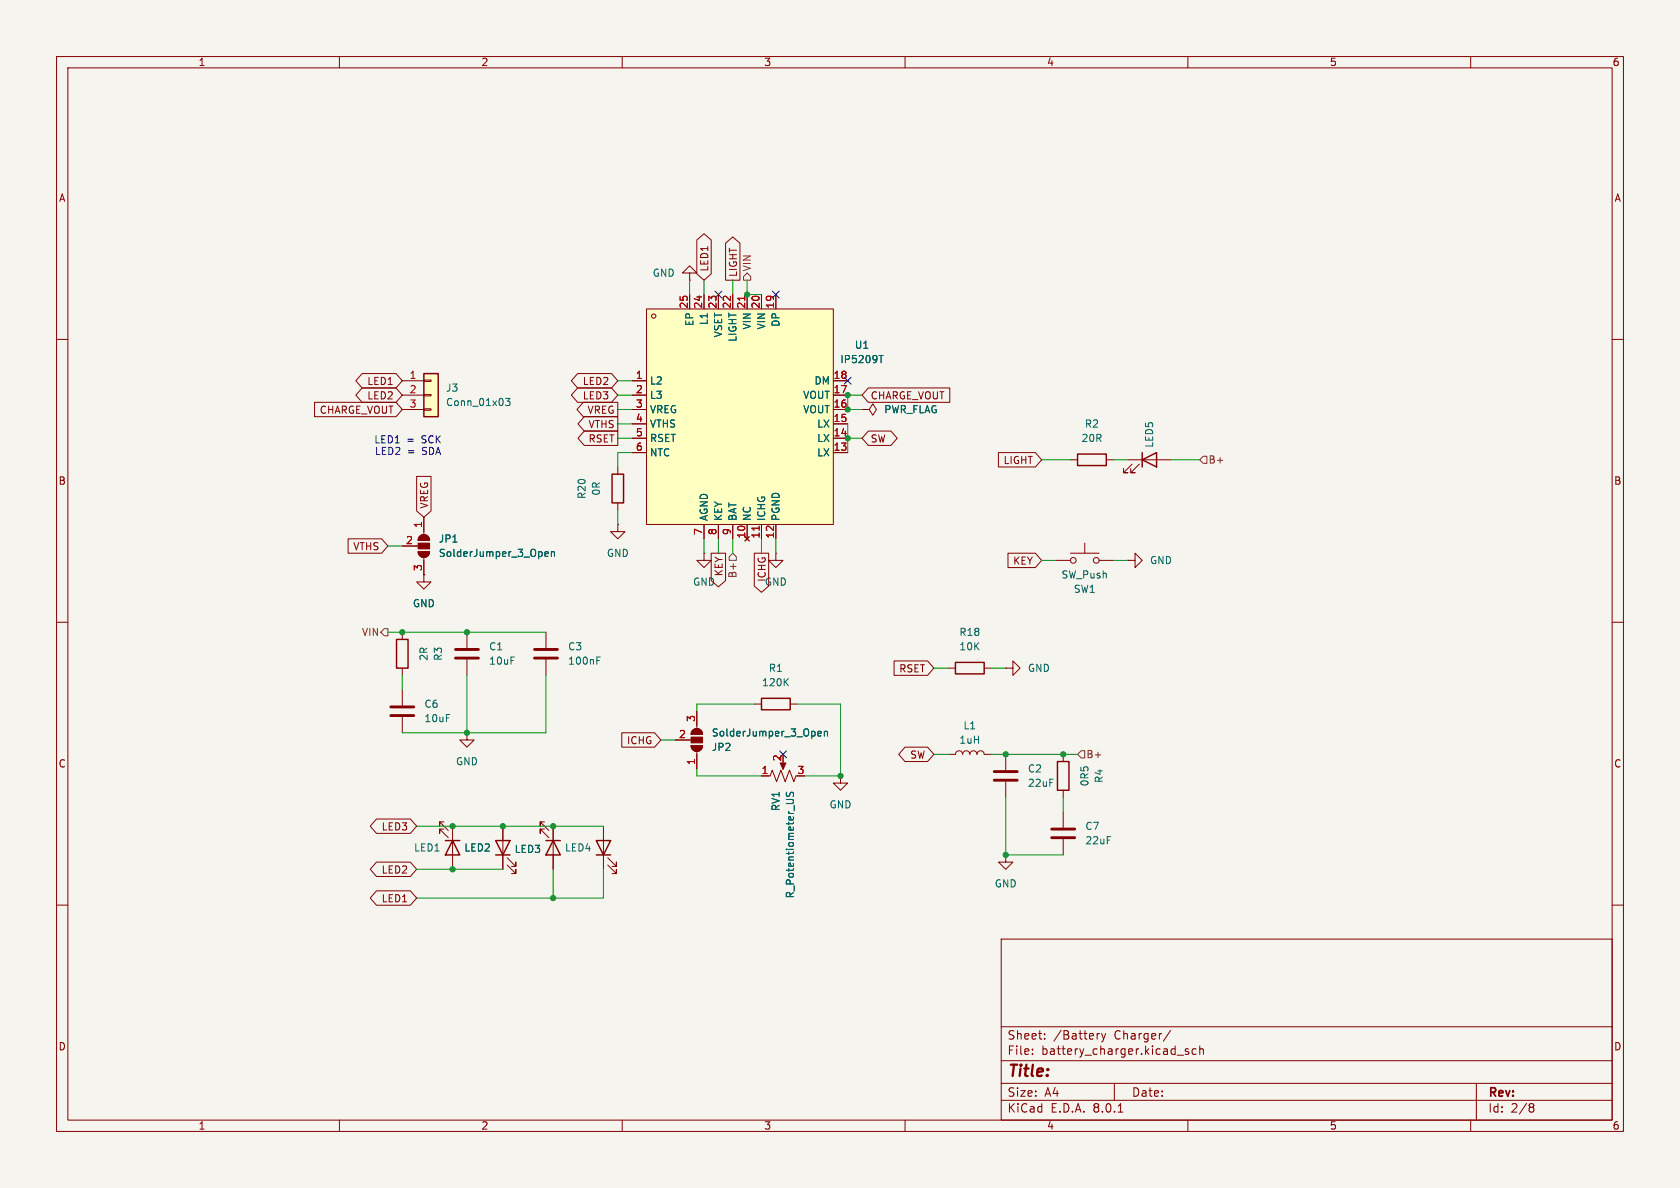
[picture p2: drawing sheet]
<svg xmlns="http://www.w3.org/2000/svg" width="297mm" height="210mm" viewBox="0 0 297 210" stroke-linecap="round" stroke-linejoin="round" font-family="sans-serif">
<path d="M0 0h297v210h-297z" fill="#f5f4ef" stroke="#f5f4ef" stroke-width=".18"/>
<g fill="none" stroke="#840000" stroke-width=".18">
<path d="M10 10h277v190h-277zM12 12h273v186h-273zM60 10v2M110 10v2M160 10v2M210 10v2M260 10v2M10 60h2M121.9 48.3h1.3l-1.3-1.3-1.3 1.3h1.3v1.2M121.9 49.5h.1M285 60h2M109.2 92.7v1.3h1.3l-1.3 1.3-1.3-1.3h1.3"/>
<path d="M109.2 92.7h.1M10 110h2M285 110h2M10 160h2M285 160h2M177 166h108v32h-108zM60 198v2M110 198v2M160 198v2M177 194.5h108M177 191.5h108M177 187.5h108"/>
<path d="M177 181.5h108M182.5 186.3v.1M182.5 185.5v.1M184.7 183.6v.1M184.7 182.8v.1M194.4 182.7l-.3 .1M194.7 182.7l.4 1M195.1 183.7l-.1 .4-.3 .1M195.5 182.7l-.4 1M197 191.5v3M197.7 196.6h.8M207 182.1l-1.3 2"/>
<path d="M208.1 186.5h1.1M210 198v2M210.1 185.5l-.4-.1-.2 .2 .1 .2 .5 .2v.3h-.6M211.5 185.5l-.5-.1-.3 .3v.4l.2 .2h.6M212.1 185.5l.2-.1 .4 .1v.9M212.1 184.9v1.5M260 198v2M261 191.5v6.5M270.6 195.1h.3l.3 .3-.3 .3M270.6 195.7h.3M270.9 195.7l.2 .2 .1 .4-.3 .3h-.3"/>
</g>
<path d="M114.3 54.6h33v38.1h-33z" fill="#ffffc2"/>
<g fill="none" stroke="#840000" stroke-width=".18">
<path d="M114.3 54.6h33v38.1h-33zM121.9 52.1v2.5M124.5 52.1v2.5M127 52.1v2.5M129.5 52.1v2.5M132.1 52.1v2.5M134.6 52.1v2.5M137.2 52.1v2.5M111.8 67.3h2.5M111.8 77.5h2.5M111.8 74.9h2.5M111.8 72.4h2.5"/>
<path d="M111.8 69.9h2.5M147.3 67.3h2.6M147.3 77.5h2.6M147.3 74.9h2.6M147.3 72.4h2.6M147.3 69.9h2.6M109.2 82.6v1.2M109.2 88.9v1.3M111.8 80h2.5M124.5 92.7v2.6M127 92.7v2.6M129.5 92.7v2.6"/>
<path d="M132.1 92.7v2.6M134.6 92.7v2.6M137.2 92.7v2.6M147.3 80h2.6M71.1 111.8v1.2M71.1 118.1v1.3M71.1 121.9v2.8M71.1 126.7v2.8M82.5 129.5v1.3h1.3l-1.3 1.3-1.2-1.3h1.2M82.5 129.5h.1M78.5 145.3h-.8v.8v-.8l1.5 1.5M78.5 146.6h-.8v.7v-.7l1.5 1.5"/>
<path d="M80 146.1v7.6M88.9 146.1v7.6M89.7 152.9l1.5 1.5v-.7v.7h-.8M89.7 151.6l1.5 1.6v-.8v.8h-.8M96.3 145.3h-.8v.8v-.8l1.5 1.5M96.3 146.6h-.8v.7v-.7l1.5 1.5M97.8 146.1v7.6"/>
<circle cx="115.6" cy="55.9" r=".38"/>
</g>
<path d="M131.7 52.4v.7M134.2 93v.7" fill="none" stroke="#a90000" stroke-width=".18"/>
<path d="M155.4 62.8h.7M155.8 62.8v1.3" fill="none" stroke="#006464" stroke-width=".18"/>
<path d="M108.2 83.8h2v5.1h-2zM70.1 113h2v5.1h-2zM78.7 148.6h2.6M80 148.6l1.3 2.5h-2.6zM87.6 148.6h2.6l-1.3 2.5zM87.6 151.1h2.6M96.5 148.6h2.6M97.8 148.6l1.3 2.5h-2.6z" fill="none" stroke="#840000" stroke-width=".25"/>
<path d="M69.1 126.5h4.1M69.1 125h4.1" fill="none" stroke="#840000" stroke-width=".51"/>
<path d="M74.9 66h2.6v7.7h-2.6z" fill="#ffffc2"/>
<g fill="none" stroke="#840000" stroke-width=".18">
<path d="M121.9 52.1v2.5M123.2 42.4l1.3-1.1 1.2 1.1v6l-1.2 1.1-1.3-1.1zM124.5 52.1v2.5M127 52.1v2.5M128.3 43l1.2-1.1 1.3 1.1v6.5h-2.5zM129.5 52.1v2.5M132.1 52.1v2.5M134.6 52.1v2.5M137.2 52.1v2.5M55.6 71.1h14.4l1.1 1.3-1.1 1.3h-14.4zM64 66h6l1.1 1.3-1.1 1.3h-6l-1.1-1.3zM64 68.6h6l1.1 1.3-1.1 1.2h-6l-1.1-1.2z"/>
<path d="M71.1 67.3h3.8M71.1 69.9h3.8M71.1 72.4h3.8M74.9 72.3h1.3v.2h-1.3zM74.9 69.7h1.3v.3h-1.3zM74.9 67.2h1.3v.2h-1.3zM102.1 66h6l1.1 1.3-1.1 1.3h-6l-1.1-1.3zM102.1 68.6h6l1.1 1.3-1.1 1.2h-6l-1.1-1.2zM103.1 71.1h6.1v2.6h-6.1l-1.1-1.3zM103.3 73.7h5.9v2.5h-5.9l-1.1-1.3zM103.3 76.2h5.9v2.5h-5.9l-1.1-1.2zM111.8 67.3h2.5"/>
<path d="M111.8 69.9h2.5M111.8 72.4h2.5M111.8 77.5h2.5M111.8 74.9h2.5M147.3 67.3h2.6M147.3 69.9h2.6M147.3 72.4h2.6M147.3 77.5h2.6M147.3 74.9h2.6M152.4 72.4h1.3l.6-1 .6 1-.6 1-.6-1M152.4 72.4h.1M153.5 68.6h14.4v2.5h-14.4l-1.1-1.2z"/>
<path d="M153.5 76.2h4l1.1 1.3-1.1 1.2h-4l-1.1-1.2zM61.5 95.2h6l1.1 1.3-1.1 1.3h-6zM71.1 96.5h2.8M73.7 84.2h2.5v6.1l-1.3 1.1-1.2-1.1zM73.9 97.5h2a1.02 1.02 0 0 1-1 1 1.02 1.02 0 0 1-1-1zM74.2 94.8a1.02 1.02 0 0 1 1.1-.2 1.02 1.02 0 0 1 .6 .9h-2zM74.9 91.4v3.1M74.9 98.6v3M111.8 80h2.5M124.5 97.8v1.3h1.2l-1.2 1.2-1.3-1.2h1.3M124.5 97.8h.1M124.5 92.7v2.6"/>
<path d="M125.7 97.8h2.6v4.8l-1.3 1.1-1.3-1.1zM127 92.7v2.6M129.5 92.7v2.6M132.1 92.7v2.6M133.3 97.8h2.6v5.8l-1.3 1.1-1.3-1.1zM134.6 92.7v2.6M137.2 97.8v1.3h1.2l-1.2 1.2-1.3-1.2h1.3M137.2 97.8h.1M137.2 92.7v2.6M147.3 80h2.6M176.5 80h6.5l1.1 1.3-1.1 1.3h-6.5zM178.2 97.8h4.8l1.1 1.3-1.1 1.2h-4.8z"/>
<path d="M186.7 99.1h2.5M189.2 97.8h5.1M189.2 81.3h1.3M191.8 96v1.8M194.3 99.1h2.5M195.6 81.3h1.2M199.4 99.1h1.3v-1.3l1.2 1.3-1.2 1.2v-1.2M199.4 99.1h.1M199.4 81.3h7.6M200.2 82l-1.6 1.6h.8h-.8v-.8M201.4 82l-1.5 1.6h.8h-.8v-.8M74.9 101.6v1.3h1.3l-1.3 1.2-1.2-1.2h1.2"/>
<path d="M74.9 101.6h.1M82.5 111.8v2.8M82.5 116.6v2.8M96.5 111.8v2.8M96.5 116.6v2.8M158.1 116.8h5.9l1.1 1.3-1.1 1.3h-5.9zM167.6 118.1h1.3M174 118.1h1.3M177.8 118.1h1.3v-1.3l1.2 1.3-1.2 1.3v-1.3M177.8 118.1h.1M109.9 129.5h5.8l1.1 1.3-1.1 1.3h-5.8zM119.4 130.8h2.8"/>
<path d="M122.2 131.8h2a1.02 1.02 0 0 1-1 1 1.02 1.02 0 0 1-1-1zM122.5 129.1a1.02 1.02 0 0 1 1.1-.2 1.02 1.02 0 0 1 .6 .9h-2zM123.2 125.7v3.1M123.2 132.8v3.1M133.3 124.5h1.3M134.6 137.2h1.5l.4-1.1 .8 2.1 .7-2.1 .8 2.1 .8-2.1 .7 2.1 .4-1M138.4 134.6v1M139.7 124.5h1.3M148.6 137.2v1.2h1.3l-1.3 1.3-1.3-1.3h1.3M148.6 137.2h.1M160 132.1h4l1.1 1.3-1.1 1.2h-4l-1.1-1.2zM167.6 133.4h1.3a.64 .64 0 0 1 .6-.7 .64 .64 0 0 1 .7 .7 .64 .64 0 0 1 .6-.7 .64 .64 0 0 1 .6 .7 .64 .64 0 0 1 .7-.7 .64 .64 0 0 1 .6 .7 .64 .64 0 0 1 .7-.7 .64 .64 0 0 1 .6 .7h1.3"/>
<path d="M177.8 133.4v2.7M177.8 138.2v2.8M188 133.4v1.2M188 139.7v1.3M66.6 152.4h5.9l1.2 1.3-1.2 1.2h-5.9l-1.2-1.2zM66.6 157.5h5.9l1.2 1.3-1.2 1.2h-5.9l-1.2-1.2zM66.6 144.8h5.9l1.2 1.3-1.2 1.2h-5.9l-1.2-1.2zM88.9 146.1v2.5M88.9 151.1v2.6M97.8 146.1v2.5M97.8 151.1v2.6M106.7 146.1v7.6"/>
<path d="M107.4 152.9l1.6 1.5v-.7v.7h-.8M107.4 151.6l1.6 1.6v-.8v.8h-.8M177.8 151.1v1.3h1.3l-1.3 1.3-1.3-1.3h1.3M177.8 151.1h.1M188 143.5v2.8M188 148.3v2.8"/>
<circle cx="189.7" cy="99.1" r=".51"/>
<circle cx="193.8" cy="99.1" r=".51"/>
</g>
<path d="M74.9 66h2.6v7.7h-2.6zM190.5 80.3h5.1v2h-5.1zM201.9 81.3l2.6-1.3v2.6zM201.9 80v2.6M168.9 117.1h5.1v2h-5.1zM134.6 123.4h5.1v2.1h-5.1zM186.9 134.6h2.1v5.1h-2.1zM105.4 148.6h2.5l-1.2 2.5zM105.4 151.1h2.5" fill="none" stroke="#840000" stroke-width=".25"/>
<g fill="none" stroke="#006464" stroke-width=".18">
<path d="M89.4 70.4h.8l-.5 .5 .4 .1v.6l-.2 .1-.5-.1M155.4 62.8h.7M155.8 62.8v1.3M96.3 97.9l.6-.1v-.2l-.4-.1-.2 .2 .1 .6h.5M97.5 97.6l.2-.1 .3 .1v.8M97.5 97.5v.9M105.5 116.8h.4M105.5 116.1h.6M139.4 120l-.8 .7M138.8 120.5l.6 .7M144.6 129.7l.6-.1-.1-.3h-.3l-.2 .2v.6h.5M145.7 129.4l.2-.1h.3l.1 .8"/>
<path d="M145.7 129.3v.8M139 141.3h1l.2 .1 .1 .4M139.1 140.1l-.1 .4 .1 .2h.4l.2-.5 .3-.1 .3 .2-.1 .5"/>
</g>
<g fill="#840000" stroke="#840000" stroke-width=".18">
<path d="M74.2 94.8a1.02 1.02 0 0 1 1.1-.2 1.02 1.02 0 0 1 .6 .9h-2z"/>
<path d="M73.9 96h2v1h-2z"/>
<path d="M73.9 97.5h2a1.02 1.02 0 0 1-1 1 1.02 1.02 0 0 1-1-1z"/>
<path d="M122.2 131.8h2a1.02 1.02 0 0 1-1 1 1.02 1.02 0 0 1-1-1z"/>
<path d="M122.2 130.3h2v1h-2z"/>
<path d="M122.5 129.1a1.02 1.02 0 0 1 1.1-.2 1.02 1.02 0 0 1 .6 .9h-2z"/>
<path d="M137.9 134.9h1l-.5 1.1z"/>
</g>
<path d="M80.5 116.3h4.1M80.5 114.8h4.1M94.5 116.3h4.1M94.5 114.8h4.1M175.8 137.9h4M175.8 136.4h4M185.9 148.1h4.1M185.9 146.6h4.1" fill="none" stroke="#840000" stroke-width=".51"/>
<path d="M132.1 48.3l.6 .6v.6h-1.3v-.6zM129.5 97.8l.7 .6v.7h-1.3v-.7zM212.7 80.6h.7v1.3h-.7l-.6-.6zM67.9 111.1h.7v1.3h-.7l-.6-.6zM191.1 132.7h.7v1.3h-.7l-.6-.6z" fill="none" stroke="#725600" stroke-width=".18"/>
<g fill="none" stroke="#009600" stroke-width=".18">
<path d="M121.9 49.5v2.6M124.5 49.5v2.6M129.5 49.5v2.6M132.1 49.5v2.6h2.5M109.2 72.4h2.6M109.2 69.9h2.6M109.2 74.9h2.6M109.2 77.5h2.6M109.2 67.3h2.6M149.9 74.9v5.1M149.9 77.5h2.5M152.4 69.9h-2.5v2.5h2.5"/>
<path d="M68.6 96.5h2.5M109.2 90.2v2.5M111.8 80h-2.6v2.6M124.5 95.3v2.5M127 95.3v2.5M129.5 95.3v2.5M134.6 95.3v2.5M137.2 95.3v2.5M184.1 81.3h5.1M184.1 99.1h2.6M196.8 81.3h2.6M196.8 99.1h2.6"/>
<path d="M207 81.3h5.1M68.6 111.8h27.9M71.1 119.4v2.5M82.5 119.4v10.1M96.5 119.4v10.1h-25.4M165.1 118.1h2.5M175.3 118.1h2.5M116.8 130.8h2.6M123.2 135.9v1.3h11.4M133.3 124.5h-10.1v1.2M141 124.5h7.6v12.7h-6.4M165.1 133.4h2.5"/>
<path d="M175.3 133.4h15.2M73.7 153.7h15.2M73.7 146.1h33M97.8 153.7v5.1M106.7 153.7v5.1h-33M177.8 141v10.1h10.2M188 141v2.5"/>
</g>
<path d="M126.4 51.5l1.2 1.2M127.6 51.5l-1.2 1.2M136.6 51.5l1.2 1.2M137.8 51.5l-1.2 1.2M149.3 66.7l1.2 1.2M150.5 66.7l-1.2 1.2M137.8 132.7l1.2 1.3M139 132.7l-1.2 1.3" fill="none" stroke="#000084" stroke-width=".18"/>
<path d="M131.7 52.4v.7M134.2 93v.7" fill="none" stroke="#a90000" stroke-width=".18"/>
<g fill="#009600" stroke="#009600" stroke-width=".18">
<circle cx="177.8" cy="133.4" r=".46"/>
<circle cx="177.8" cy="151.1" r=".46"/>
<circle cx="188" cy="133.4" r=".46"/>
<circle cx="132.1" cy="52.1" r=".46"/>
<circle cx="82.5" cy="129.5" r=".46"/>
<circle cx="88.9" cy="146.1" r=".46"/>
<circle cx="97.8" cy="146.1" r=".46"/>
<circle cx="97.8" cy="158.8" r=".46"/>
<circle cx="80" cy="153.7" r=".46"/>
<circle cx="80" cy="146.1" r=".46"/>
<circle cx="71.1" cy="111.8" r=".46"/>
<circle cx="82.5" cy="111.8" r=".46"/>
<circle cx="149.9" cy="77.5" r=".46"/>
<circle cx="149.9" cy="72.4" r=".46"/>
<circle cx="149.9" cy="69.9" r=".46"/>
<circle cx="148.6" cy="137.2" r=".46"/>
</g>
<text font-size="2.8" fill="#840000" x="178" y="190.9">Title:</text>
<g font-size="2.1" fill="#840000">
<text x="178" y="184">Sheet:</text>
<text x="186.2" y="184">/Battery</text>
<text x="197" y="184">Charger/</text>
<text x="178" y="186.7">File:</text>
<text x="184.1" y="186.7">battery_charger.kicad_sch</text>
<text x="178" y="196.9">KiCad</text>
<text x="178" y="194.1">Size:</text>
<text x="184.7" y="194.1">A4</text>
<text x="185.7" y="196.9">E.D.A.</text>
<text x="193.3" y="196.9">8.0.1</text>
<text x="200" y="194.1">Date:</text>
<text x="263" y="194.3">Rev:</text>
<text x="263" y="196.9">Id:</text>
<text x="267.1" y="196.9">2/8</text>
</g>
<g font-size="1.8" fill="#840000">
<text x="35" y="11.9">1</text>
<text x="85" y="11.9">2</text>
<text x="135" y="11.9">3</text>
<text x="185" y="11.9">4</text>
<text x="235" y="11.9">5</text>
<text x="285" y="11.9">6</text>
<text x="10.3" y="35.9">A</text>
<text x="285.3" y="35.9">A</text>
<text x="125.4" y="48.1" transform="rotate(-90 125.4 48.1)">LED1</text>
<text x="130.5" y="49.1" transform="rotate(-90 130.5 49.1)">LIGHT</text>
<text x="64.8" y="68.3">LED1</text>
<text x="64.8" y="70.8">LED2</text>
<text x="102.9" y="68.3">LED2</text>
<text x="102.9" y="70.8">LED3</text>
<text x="153.8" y="70.8">CHARGE_VOUT</text>
<text x="56.4" y="73.3">CHARGE_VOUT</text>
<text x="103.8" y="73.3">VREG</text>
<text x="103.9" y="75.9">VTHS</text>
<text x="103.9" y="78.4">RSET</text>
<text x="153.8" y="78.4">SW</text>
<text x="177.3" y="82.2">LIGHT</text>
<text x="10.3" y="85.9">B</text>
<text x="285.3" y="85.9">B</text>
<text x="75.9" y="90" transform="rotate(-90 75.9 90)">VREG</text>
<text x="62.4" y="97.5">VTHS</text>
<text x="128" y="102" transform="rotate(-90 128 102)">KEY</text>
<text x="179" y="100">KEY</text>
<text x="135.1" y="103.7">GND</text>
<text x="135.6" y="102.9" transform="rotate(-90 135.6 102.9)">ICHG</text>
<text x="158.9" y="119.1">RSET</text>
<text x="110.7" y="131.8">ICHG</text>
<text x="10.3" y="135.9">C</text>
<text x="160.8" y="134.3">SW</text>
<text x="285.3" y="135.9">C</text>
<text x="67.4" y="147">LED3</text>
<text x="67.4" y="154.6">LED2</text>
<text x="67.4" y="159.7">LED1</text>
<text x="10.3" y="185.9">D</text>
<text x="285.3" y="185.9">D</text>
<text x="35" y="199.9">1</text>
<text x="85" y="199.9">2</text>
<text x="135" y="199.9">3</text>
<text x="185" y="199.9">4</text>
<text x="235" y="199.9">5</text>
<text x="285" y="199.9">6</text>
</g>
<g font-size="1.8" fill="#006464">
<text x="115.3" y="49.1">GND</text>
<text x="122.8" y="57.7" transform="rotate(-90 122.8 57.7)">EP</text>
<text x="125.3" y="57.6" transform="rotate(-90 125.3 57.6)">L1</text>
<text x="127.9" y="59.7" transform="rotate(-90 127.9 59.7)">VSET</text>
<text x="132.9" y="58.3" transform="rotate(-90 132.9 58.3)">VIN</text>
<text x="135.5" y="58.3" transform="rotate(-90 135.5 58.3)">VIN</text>
<text x="138" y="57.9" transform="rotate(-90 138 57.9)">DP</text>
<text x="130.4" y="60.5" transform="rotate(-90 130.4 60.5)">LIGHT</text>
<text x="148.5" y="64.4">IP5209T</text>
<text x="151" y="61.9">U1</text>
<text x="78.7" y="69.4">J3</text>
<text x="78.7" y="72">Conn_01x03</text>
<text x="114.8" y="68.2">L2</text>
<text x="114.8" y="70.7">L3</text>
<text x="141.9" y="70.7">VOUT</text>
<text x="143.9" y="68.2">DM</text>
<text x="114.8" y="73.3">VREG</text>
<text x="114.8" y="75.8">VTHS</text>
<text x="141.9" y="73.3">VOUT</text>
<text x="144.4" y="75.8">LX</text>
<text x="156.2" y="73.3">PWR_FLAG</text>
<text x="191.7" y="75.8">R2</text>
<text x="114.8" y="78.3">RSET</text>
<text x="114.8" y="80.9">NTC</text>
<text x="144.4" y="80.9">LX</text>
<text x="144.4" y="78.3">LX</text>
<text x="191.1" y="78.3">20R</text>
<text x="204.1" y="79.2" transform="rotate(-90 204.1 79.2)">LED5</text>
<text x="103.7" y="88.3" transform="rotate(-90 103.7 88.3)">R20</text>
<text x="106.3" y="87.7" transform="rotate(-90 106.3 87.7)">0R</text>
<text x="125.3" y="92.2" transform="rotate(-90 125.3 92.2)">AGND</text>
<text x="127.9" y="92.2" transform="rotate(-90 127.9 92.2)">KEY</text>
<text x="130.4" y="92.2" transform="rotate(-90 130.4 92.2)">BAT</text>
<text x="132.9" y="92.2" transform="rotate(-90 132.9 92.2)">NC</text>
<text x="135.5" y="92.2" transform="rotate(-90 135.5 92.2)">ICHG</text>
<text x="138" y="92.2" transform="rotate(-90 138 92.2)">PGND</text>
<text x="77.5" y="96.1">JP1</text>
<text x="77.5" y="98.7">SolderJumper_3_Open</text>
<text x="107.2" y="98.7">GND</text>
<text x="203.2" y="99.9">GND</text>
<text x="72.9" y="107.5">GND</text>
<text x="122.4" y="103.7">GND</text>
<text x="187.6" y="102.5">SW_Push</text>
<text x="189.7" y="105">SW1</text>
<text x="169.5" y="112.6">R18</text>
<text x="75.8" y="116.9" transform="rotate(-90 75.8 116.9)">2R</text>
<text x="78.3" y="116.9" transform="rotate(-90 78.3 116.9)">R3</text>
<text x="86.4" y="115.2">C1</text>
<text x="86.4" y="117.7">10uF</text>
<text x="100.3" y="115.2">C3</text>
<text x="100.3" y="117.7">100nF</text>
<text x="135.8" y="119">R1</text>
<text x="169.5" y="115.2">10K</text>
<text x="181.6" y="119">GND</text>
<text x="74.9" y="125.3">C6</text>
<text x="134.6" y="121.5">120K</text>
<text x="74.9" y="127.9">10uF</text>
<text x="125.7" y="130.4">SolderJumper_3_Open</text>
<text x="169.5" y="131.7">1uH</text>
<text x="170.2" y="129.1">L1</text>
<text x="80.5" y="135.5">GND</text>
<text x="125.7" y="132.9">JP2</text>
<text x="181.6" y="136.8">C2</text>
<text x="138" y="143.5" transform="rotate(-90 138 143.5)">RV1</text>
<text x="146.6" y="143.1">GND</text>
<text x="181.6" y="139.3">22uF</text>
<text x="192.6" y="139.1" transform="rotate(-90 192.6 139.1)">0R5</text>
<text x="195.2" y="138.5" transform="rotate(-90 195.2 138.5)">R4</text>
<text x="191.8" y="146.9">C7</text>
<text x="191.8" y="149.5">22uF</text>
<text x="73.1" y="150.7">LED1</text>
<text x="82" y="150.7">LED2</text>
<text x="90.9" y="151">LED3</text>
<text x="99.8" y="150.7">LED4</text>
<text x="140.6" y="158.9" transform="rotate(-90 140.6 158.9)">R_Potentiometer_US</text>
<text x="175.8" y="157.1">GND</text>
</g>
<g font-size="1.8" fill="#725600">
<text x="132.9" y="48.1" transform="rotate(-90 132.9 48.1)">VIN</text>
<text x="213.6" y="82.1">B+</text>
<text x="130.4" y="102.3" transform="rotate(-90 130.4 102.3)">B+</text>
<text x="63.9" y="112.6">VIN</text>
<text x="192" y="134.2">B+</text>
</g>
<g font-size="1.8" fill="#a90000">
<text x="121.7" y="54.7" transform="rotate(-90 121.7 54.7)">25</text>
<text x="124.2" y="54.7" transform="rotate(-90 124.2 54.7)">24</text>
<text x="126.7" y="54.7" transform="rotate(-90 126.7 54.7)">23</text>
<text x="129.3" y="54.7" transform="rotate(-90 129.3 54.7)">22</text>
<text x="131.8" y="54.7" transform="rotate(-90 131.8 54.7)">21</text>
<text x="134.4" y="54.7" transform="rotate(-90 134.4 54.7)">20</text>
<text x="136.9" y="54.7" transform="rotate(-90 136.9 54.7)">19</text>
<text x="72.3" y="67.1">1</text>
<text x="72.3" y="69.6">2</text>
<text x="112.3" y="67.1">1</text>
<text x="112.3" y="69.6">2</text>
<text x="147.3" y="69.6">17</text>
<text x="147.3" y="67.1">18</text>
<text x="72.3" y="72.1">3</text>
<text x="112.3" y="72.1">3</text>
<text x="112.3" y="74.7">4</text>
<text x="112.3" y="77.2">5</text>
<text x="147.3" y="77.2">14</text>
<text x="147.3" y="74.7">15</text>
<text x="147.3" y="72.1">16</text>
<text x="112.3" y="79.8">6</text>
<text x="147.3" y="79.8">13</text>
<text x="74.7" y="93.4" transform="rotate(-90 74.7 93.4)">1</text>
<text x="124.2" y="94.7" transform="rotate(-90 124.2 94.7)">7</text>
<text x="126.7" y="94.7" transform="rotate(-90 126.7 94.7)">8</text>
<text x="129.3" y="94.7" transform="rotate(-90 129.3 94.7)">9</text>
<text x="131.8" y="95.3" transform="rotate(-90 131.8 95.3)">10</text>
<text x="134.4" y="95.3" transform="rotate(-90 134.4 95.3)">11</text>
<text x="136.9" y="95.3" transform="rotate(-90 136.9 95.3)">12</text>
<text x="71.7" y="96.3">2</text>
<text x="74.7" y="101" transform="rotate(-90 74.7 101)">3</text>
<text x="119.9" y="130.6">2</text>
<text x="122.9" y="127.7" transform="rotate(-90 122.9 127.7)">3</text>
<text x="122.9" y="135.3" transform="rotate(-90 122.9 135.3)">1</text>
<text x="134.5" y="136.9">1</text>
<text x="138.2" y="134.7" transform="rotate(-90 138.2 134.7)">2</text>
<text x="140.9" y="136.9">3</text>
</g>
<g font-size="1.8" fill="#0000c2">
<text x="66.1" y="78.6">LED1</text>
<text x="66.2" y="80.6">LED2</text>
<text x="71.9" y="78.6">=</text>
<text x="72" y="80.6">=</text>
<text x="74.6" y="78.6">SCK</text>
<text x="74.7" y="80.6">SDA</text>
</g>
</svg>
